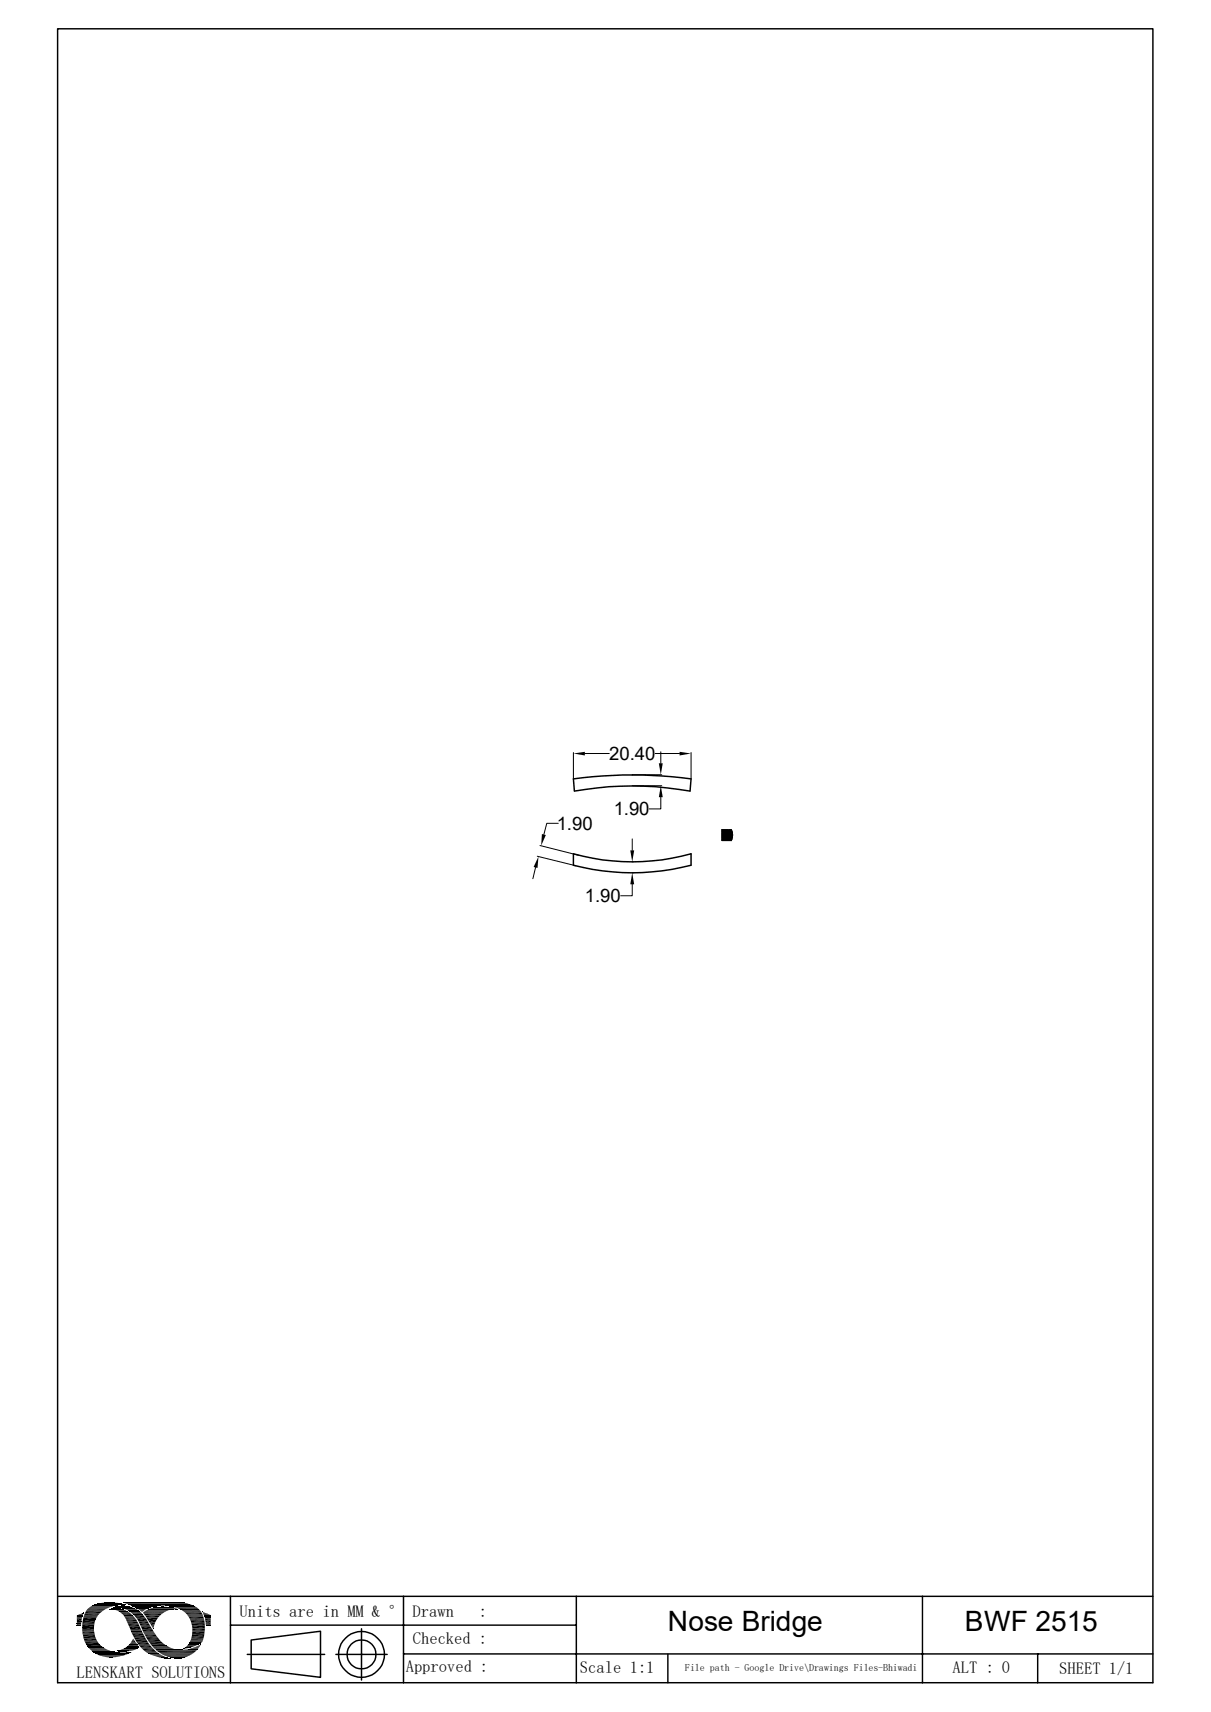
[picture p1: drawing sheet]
<svg xmlns="http://www.w3.org/2000/svg" width="210mm" height="297mm" viewBox="0 0 210 297" stroke-linecap="round" stroke-linejoin="round" font-family="sans-serif">
<g fill="none" stroke="#000" stroke-width=".25">
<path d="M10 5h189.9v286.9h-189.9zM99.6 137.2a57.1 57.1 0 0 1 20.1 0M99.6 137.2l-.2-2.1a77.2 77.2 0 0 1 20.4 0l-.1 2.1M99.4 150.1v-2a38 38 0 0 0 20.4 0v2M99.4 150.1a40.3 40.3 0 0 0 20.4 0M10 276.9h189.9M40 276.9v15M70 276.9v15M99.9 276.9v15M160 276.9v15M14.3 281.7h2.1M14.3 283.3h2.1"/>
<path d="M14.6 280h2.7M14.7 284.9h2.4M15 285.5h2.6M23.1 283.9h2M24.6 286.1h2.2M24.9 280.1h3.2M25.1 283.8h2.1M25.3 284h2.1M26.1 285.4h2.7M33.1 281.3h2.4M33.1 284.4h2.2M33.4 282.7h2.1"/>
<path d="M40 281.9h59.9M42.9 287h13.4M43.6 284.5l12-1.5v8l-12-1.5zM58.3 287h8.8M62.7 282.6v8.9M70 286.9h129.9M115.8 287v4.9M180 286.9v5"/>
<circle cx="62.7" cy="287" r="2.51"/>
<circle cx="62.7" cy="287" r="4"/>
</g>
<g fill="none" stroke="#000" stroke-width=".17">
<path d="M99.4 130.6v4.4M101.4 130.7h4.3M109.7 134.4h5.1M109.7 136.3h5.1M113.6 130.7h4.3M114.6 138.3v2h-2M114.6 130.4v2M119.8 130.6v4.4M92.9 150.5l-.5 1.9M93.2 148.5l6.7 1.7M93.6 146.7l6.7 1.7M96.8 142.8h-2l-.5 2"/>
<path d="M109.6 153.4v2h-1.9M109.6 145.5v2M109.7 149.5h.1M109.7 151.4h.1M125.2 143.9v.1M125.4 143.9l-.2 .3M125.6 143.9l-.4 .5M125.8 143.9l-.6 .7M125.9 143.9l-.7 .8M126.1 143.9l-.9 1M126.3 143.9l-1.1 1.2M126.5 143.9l-1.3 1.3"/>
<path d="M126.7 143.9l-1.5 1.5M126.8 144l.2 .9-.2 .9M126.8 143.9l-1.6 1.7M126.9 143.9h-1.7v1.9h1.7M126.9 144.1l-1.7 1.7M127 144.2l-1.7 1.6M127 145.6l-.3 .2M127 144.3l-1.5 1.5M127 144.4l-1.4 1.4M127 144.6l-1.2 1.2M127 145.1l-.6 .7M127 145.3l-.5 .5"/>
<path d="M127.1 144.8l-1.1 1M127.1 144.9l-.9 .9M14.7 279.9h2.6M14.9 279.6h2.7M15 279.4h3M15 279.3h3.2M15.2 279.1h3.2M15.2 279.1h3.4M15.3 279h3.5M15.5 278.9h3.5M15.5 278.8h3.7M15.7 278.7h3.7"/>
<path d="M15.7 278.7h3.9M15.9 278.6h4M16 278.5h4.4M16.2 278.5h4.3M16.3 278.4h5.5M16.4 278.4h5.4M16.5 278.3h5.1M16.7 278.3h4.7M16.9 278.2h4.3M17.1 278.2h3.9M17.5 278.1h3M17.6 278.1h2.9"/>
<path d="M19 279.2h2.2M19.1 279.2h2.2M19.7 278.8l3.3 .1M19.8 278.8h3M19.8 278.8h2.9M19.9 278.7h2.7M20.1 278.6h-4.1M20.2 278.7h2.2M20.6 278.9h2.5M20.9 279h2.4M21.3 279h2M21.3 279.1h2.2"/>
<path d="M21.3 278h10.3M21.4 278.1h10.6M21.5 278.1h11M21.6 279.1h2.1M21.8 278h7.4M21.8 278.2h10.9M21.8 278.4h-5.6M21.9 279.3h2.1M22 278.3h10.9M22.2 278.3h10.8M22.3 278.4h10.9M22.5 278.4h10.8"/>
<path d="M22.6 278.5h10.8M22.7 278.5h10.9M22.8 278.6h10.8M22.8 278.6h5.1M22.9 278.6h4.4M23 278.7h4.2M23.2 278.8h3.3M23.4 278.8h2.8M23.5 278.9h2.5M23.7 279h2.1M24.8 279.8h3.7M24.8 279.8h3.5"/>
<path d="M24.8 279.9h3.4M24.9 279.7h3.8M25 279.6h3.7M25.1 279.5h3.8M25.2 279.4h3.9M25.4 279.4h3.8M25.4 279.3h4M25.6 279.3h4M25.7 279.2h4.2M26 279.1h4.8M26.2 279h4.4M26.2 279h4.2"/>
<path d="M26.6 278.9h3.5M26.8 278.9h3.1M27.1 278.8h2.6M27.3 278.8h2.2M28.7 278.6h5M29.3 278.6h4.4M29.4 278.7h4.5M30.1 278.8h4M30.4 278.9h3.8M30.7 279h3.7M30.8 279.2h-5M31 279.1h3.5"/>
<path d="M31.2 279.2h3.3M31.4 279.3h3.3M31.6 279.4h3.2M31.7 279.5h3.1M31.9 279.7h3M32.1 279.8h2.9M14.3 282.3h2M14.3 282.8h2M14.3 283h2M14.3 283.1h2M14.3 283.5h2.1M14.4 281h2.2"/>
<path d="M14.5 280.5h2.3M14.5 284.2h2.1M14.6 280.2h2.5M14.6 284.7h2.3M15 285.3h2.3M15.2 285.6h2.4M15.3 285.8h2.6M15.4 285.8h2.5M15.4 285.9h2.6M15.4 285.9h2.8M15.5 286h2.8M15.6 286.1h2.9"/>
<path d="M15.7 286.2h2.9M15.7 286.3h3.3M15.9 286.4h3.1M15.9 286.4h3.5M16 286.5h3.5M16 286.6h3.9M16.2 286.6h3.7M16.2 286.6h4.2M16.3 286.7h4.4M16.3 286.7h5.2M16.3 286.8h6.3M16.6 286.9h5.8"/>
<path d="M16.6 286.9h5.7M16.7 287h5.5M16.9 287h5M17 287.1h4.8M17.1 287.1h4.6M17.1 287.2h4.5M17.4 287.3h4M17.7 287.3h3.2M17.9 287.4h2.8M20.2 286.4h2.7M20.2 286.4h2.5M20.5 286.3h2.6"/>
<path d="M20.7 286.3h2.6M20.9 286.2h2.6M21.1 286.2h2.5M21.2 286.1h2.6M21.5 285.9h2.5M21.5 286h2.3M21.8 285.8h2.3M21.9 285.7h2.2M22 285.7h2M22 285.6h2M24.1 285.8h-2.3M25.1 280.2h2.7"/>
<path d="M25.4 280.6h2M25.4 286.8h2.1M25.5 284.4h2.2M25.8 284.8h2.2M26.1 285.2h2.4M26.3 285.5h2.6M26.4 285.6h2.6M26.4 285.6h2.7M26.5 285.7h2.8M26.5 285.8h3.1M26.7 285.9h3.1M26.8 286h3.2"/>
<path d="M26.8 286h3.3M26.8 286.1h3.4M26.9 286.1h3.6M27 286.2h4.1M27.1 286.2h4.6M27.1 286.3h7.1M27.1 286.3h7M27.5 286.6h6.3M27.6 286.7h6.1M27.8 286.9h5.7M27.9 286.9h5.5M28 287h5.3"/>
<path d="M28.2 287.1h5M28.5 287.2h4.4M28.8 287.3h3.9M29 287.5h3.4M29.5 287.5h2.6M29.6 287.6h2.4M31.7 286.2h2.5M32.4 280.1h2.7M32.5 280.2h2.7M32.6 280.3h2.6M32.6 280.4h2.6M32.7 280.5h2.6"/>
<path d="M32.8 285h2.1M32.8 285.1h2M32.9 285h2.1M32.9 280.9h2.5M32.9 284.9h2.2M32.9 284.9h2.1M32.9 284.8h2.2M33 284.7h2.1M33 284.6h2.2M33.1 284.5h2.1M33.1 284.6h2.1M33.1 281.5h2.4"/>
<path d="M33.2 283.9h2.2M33.3 282h2.2M33.3 283.5h2.1M33.4 282.5h2.1M33.4 282.9h2.1M33.4 283h2.1"/>
</g>
<g fill="#000">
<path d="M99.4 130.7l2-.3v.7zM114.3 132.4h.6l-.3 2zM114.6 136.3l.3 2h-.6zM117.9 130.4l1.9 .3-1.9 .4zM93.4 148.6l-.2 2-.7-.2zM94 144.7l.7 .2-.8 1.8zM109.3 147.5h.7l-.4 2zM109.6 151.4l.4 2h-.7zM13.8 280h.6zM14 280h.4zM14.3 279.9h.1zM18.1 278h1.8z"/>
<path d="M18.7 278h1.2zM18.7 278h.6zM19.1 279.1h2zM19.2 279.1h1.9zM19.2 279.1h1.8zM19.2 279.1h1.7zM19.3 279.1h1.6zM19.3 279.1h1.5zM19.4 279.1h1.4zM19.5 279.1h1.1zM19.4 279.1h1.3zM19.5 279.1h1.2z"/>
<path d="M19.6 279.1h1zM19.6 279.2h1.7zM19.6 279.2l1.9 .1zM19.7 278.8h.2zM19.6 279.1h.9zM19.8 279.1h.7zM20 279.3l1.7 .1zM19.8 279.1h.5zM20.1 279l.2 .1zM20.2 279.4h1.6zM20.4 279.4l1.7 .2h-1.5zM20.4 279.4h1.4l.3 .2z"/>
<path d="M20.5 278.7h1.8zM20.5 278.7h1.7zM20.6 278.6l1.6 .1zM20.6 279.6h1.5zM20.7 279.6l1.7 .1h-1.5zM20.7 279.6h1.4l.3 .1zM20.6 278.6h1.4zM20.9 278.6h1.1zM20.9 279.7l1.6 .1zM20.9 278.6h.8zM21 278.6h.7zM21 279.8l1.7 .2h-1.5z"/>
<path d="M21 279.8h1.5l.2 .2zM21.2 278.6h.3zM21 278.6h.6zM21.2 278.6h.4zM21.2 280h1.5zM21.5 278.4h.3zM21.8 279.2h1.9zM22.2 279.4h1.8zM22.4 279.6h1.9zM22.5 279.6h1.8zM22.5 279.6l1.9 .1zM22.6 279.7l1.9 .1h-1.7z"/>
<path d="M22.6 279.7h1.8l.1 .1zM22.8 279.8l1.8 .1zM22.9 279.9l1.9 .2h-1.7zM22.9 279.9h1.7l.2 .2zM23.7 279l1.9 .1zM23.8 279.1h1.8zM23.8 279.1h1.6zM24 279.1h1.4zM24 279.1l1.3 .1zM24 279.2l1 .2h-.7zM24 279.2h1.3l-.3 .2zM24.3 279.4l.6 .1z"/>
<path d="M24.3 279.4h.7zM24.4 279.5h.4zM24.4 279.5h.5zM24.5 279.5l.2 .1zM24.5 279.5h.3zM24.6 279.6h.1zM27.4 278.8h2zM27.9 278.8h1.5zM27.9 278.8h1.1zM28 278.8h1zM28 278.8h.9zM30.4 279.2h.4z"/>
<path d="M30.5 279.2h.4zM30.6 279.2h.3zM30.9 278h.2zM35.1 279.7h.2zM35.1 279.7h.3zM35.2 279.7l.4 .1zM35.2 279.8l.8 .2h-.7zM35.2 279.8l.8 .2zM35.3 280l1 .1h-1zM35.3 280h.7l.3 .1zM13.3 280.2h1zM13.3 280.2l1 .1z"/>
<path d="M13.3 280.3l1 .1h-1zM13.3 280.3h1v.1zM13.3 280.4h1zM13.3 280.4l.9 .2h-.9zM13.3 280.4h1l-.1 .2zM13.3 280.6l.9 .2h-.9zM13.3 280.6h.9v.2zM13.3 280.8h.9zM13.3 280.8l.8 .5h-.8zM13.3 280.8h.9l-.1 .5zM13.3 281.3h.8zM13.3 281.3l.8 .2h-.8z"/>
<path d="M13.3 281.3h.8v.2zM13.3 281.5l.8 .2h-.8zM13.3 281.5h.8v.2zM13.3 281.7h.8zM13.3 281.7l.8 .2h-.8zM13.3 281.7h.8v.2zM13.3 281.9h.8zM13.3 281.9l.8 .1zM13.4 280.2h1zM13.5 280.2h.9zM13.7 280.1l.7 .1zM13.7 280.1h.7z"/>
<path d="M14.3 282.3l2 .4h-2zM14.3 282.3h2v.4zM18.3 287.4l1.9 .1zM18.3 287.4h1.9zM18.4 287.5h1.1zM18.4 287.5h1.8zM18.9 287.5h.6zM19 287.5h.5zM20.4 286.4l1.9 .1zM20.4 286.4h2zM20.6 286.5h1.5zM20.6 286.5h1.7z"/>
<path d="M20.7 286.5h1.1zM20.7 286.5h1.4zM21 286.5h.6zM21 286.5h.8zM21.3 280l1.7 .2h-1.5zM21.3 280h1.4l.3 .2zM21.3 286.5h.3zM21.4 286.5h.2zM21.5 280.2h1.5zM21.5 280.2l1.6 .2h-1.6zM21.5 280.2h1.5l.1 .2zM21.5 280.4l1.7 .1z"/>
<path d="M21.6 280.5h1.6zM21.6 280.5l1.8 .2h-1.7zM21.6 280.5h1.6l.2 .2zM21.7 280.7l1.8 .1h-1.7zM21.7 280.7h1.7l.1 .1zM21.8 280.8l1.8 .2h-1.7zM21.8 280.8h1.7l.1 .2zM21.9 281l1.8 .1zM21.9 281.1l1.9 .2h-1.8zM21.9 281.1h1.8l.1 .2zM21.5 286.7h1.1zM21.9 286.7h.7z"/>
<path d="M22 281.3l1.8 .1zM22 286.7h.6zM22.1 281.4l1.9 .3h-1.8zM22.1 281.4h1.7l.2 .3zM22.1 285.6l1.9 .1zM22.1 285.6h1.9zM22.2 281.7l1.9 .2h-1.8zM22.2 281.7h1.8l.1 .2zM22.2 285.5l1.8 .1zM22.2 285.5h1.7zM22.2 286.7h.5zM22.3 281.9l1.9 .3h-1.8z"/>
<path d="M22.3 281.9h1.8l.1 .3zM22.3 286.7h.4zM22.4 286.7h.3zM22.4 282.2l2.1 .5h-1.9zM22.4 282.2h1.8l.3 .5zM22.4 285.3h1.4zM22.4 285.3l1.5 .2h-1.7zM22.4 285.3h1.4l.1 .2zM22.6 285.2l1.2 .1h-1.4zM22.6 285.2h1.1l.1 .1zM22.6 286.6h.2zM22.6 282.7l1.9 .1z"/>
<path d="M22.7 282.8l1.9 .1zM22.7 282.9l1.9 .1zM22.7 285l1 .2h-1.1zM22.7 285h.9l.1 .2zM22.7 283h1.9zM22.7 283l2 .2h-1.9zM22.7 283h1.9l.1 .2zM22.7 284.9l.9 .1zM22.8 283.2l2 .2h-1.9zM22.8 283.2h1.9l.1 .2zM22.9 284.7l.6 .2h-.8zM22.9 284.7h.5l.1 .2z"/>
<path d="M22.6 286.6h.3zM22.9 284.6l.5 .1h-.5zM22.9 284.6h.4l.1 .1zM23 284.4h.2zM23 284.4l.3 .2h-.4zM23 284.4l.3 .2zM23.1 284.4h.1zM23.1 280.1h1.7zM23.2 280.1l1.7 .2h-1.5zM23.2 280.1h1.6l.1 .2zM23.4 280.3l1.8 .4h-1.6zM23.4 280.3h1.5l.3 .4z"/>
<path d="M23.6 280.7l1.7 .1zM23.7 280.8l1.9 .4h-1.6zM23.7 280.8h1.6l.3 .4zM24 281.2l1.6 .1zM24 281.3l1.8 .4h-1.6zM24 281.3h1.6l.2 .4zM24.2 281.7l1.8 .3h-1.7zM24.2 281.7h1.6l.2 .3zM24.3 282l1.8 .2h-1.7zM24.3 282h1.7l.1 .2zM24.4 282.2l2 .4h-1.8zM24.4 282.2h1.7l.3 .4z"/>
<path d="M24.6 282.6l1.8 .1zM24.6 282.7l2 .3h-1.8zM24.6 282.7h1.8l.2 .3zM24.8 283l1.9 .2h-1.8zM24.8 283h1.8l.1 .2zM24.9 283.2h1.8zM24.9 283.2l1.9 .1zM24.9 283.3h1.9zM25 283.3l1.9 .1zM25 283.4l2 .1h-1.9zM25 283.4h1.9l.1 .1zM25.1 283.5l1.9 .1z"/>
<path d="M25.4 280.6l2 .1zM25.4 280.7l1.7 .4h-1.4zM25.4 280.7h2l-.3 .4zM25.7 281.1l1.2 .4h-.9zM25.7 281.1h1.4l-.2 .4zM25.7 286.9h1.8zM25.8 286.9l2 .1h-1.7zM25.8 286.9h1.7l.3 .1zM26 281.5l.9 .1zM26 281.6l.8 .3h-.6zM26 281.6h.9l-.1 .3zM26.1 287l1.9 .1h-1.6z"/>
<path d="M26.1 287h1.7l.2 .1zM26.2 281.9l.5 .2h-.4zM26.2 281.9h.6l-.1 .2zM26.3 282.1l.4 .1h-.3zM26.3 282.1h.4v.1zM26.4 282.2l.2 .1zM26.4 282.2h.3zM26.4 287.1l1.7 .1zM26.5 282.3l.1 .1zM26.5 282.4l.1 .1zM26.5 282.5l.1 .1zM26.5 287.2l1.8 .1z"/>
<path d="M26.8 287.3l1.9 .2h-1.2zM26.8 287.3h1.5l.4 .2zM27.5 287.5h1.3zM27.6 287.5l1.4 .1zM28 287.6h1zM28.1 287.6h.9zM28.1 287.6h1zM28.1 287.6l1.1 .1zM28.2 287.7h1.1zM28.5 287.7h.9zM28.5 287.7h1zM28.8 287.7h.7z"/>
<path d="M28.9 287.7h.6zM29.1 287.7h.4zM29.2 287.7h.3zM29.3 287.7h.2zM30 287.6l1.6 .1zM30 287.6h1.8zM30.2 287.7h1.3zM30.2 287.7h1.4zM30.4 287.7h1zM30.4 287.7h1.1zM30.5 287.7h.7zM30.5 287.7h.9z"/>
<path d="M30.7 287.7h.5zM30.8 287.7h.4zM31.8 286h.2zM31.8 286h.1zM31.8 286h.4zM31.9 286h.5zM31.9 285.9l.5 .1zM31.9 285.9h.7zM32.1 285.8h.8zM32.1 285.8h.9zM32.1 285.8h1zM32.2 285.8h.9z"/>
<path d="M32.3 286.2h1.9zM32.2 285.8l.2-.2 .7 .2zM32.4 285.6h1.3l-.6 .2zM32.5 285.5l1.2 .1zM32.5 285.5h1.3zM32.6 285.4l1.2 .1h-1.3zM32.6 285.4h1.5l-.3 .1zM32.6 286.1h1.6zM32.7 285.2l1.4 .2h-1.5zM32.7 285.2h1.8l-.4 .2zM32.7 286.1h1.5zM32.7 285.2h1.8z"/>
<path d="M32.8 285l2 .1zM32.8 285.1h2zM32.8 285.1l1.7 .1h-1.8zM32.8 285.1h2l-.3 .1zM32.8 286.1h1.5zM33.1 286h1.3zM33.2 286h1.2zM33.4 285.9h1zM33.6 285.8h.9zM33.7 285.8h.8zM33.9 285.7h.6zM34 285.7h.6z"/>
<path d="M34.1 285.7h.5zM34.1 285.6l.5 .1zM34.1 285.6l.3-.1 .2 .1zM34.4 285.5h.3l-.1 .1zM34.4 285.5l.3-.1v.1zM34.7 285.4v.1zM34.7 285.4l.1-.1zM35.3 280.1l1.1 .1zM35.3 280.2h1.2zM35.3 280.2l1.2 .1zM35.4 280.3l1.1 .1h-1.1zM35.4 280.3h1.1v.1z"/>
<path d="M35.4 280.4h1.1zM35.5 280.4l1 .2h-1zM35.5 280.4h1v.2zM35.5 280.6h1zM35.5 280.6l1 .1zM35.6 280.7l.9 .1zM35.6 280.8l.9 .3h-.9zM35.6 280.8h.9v.3zM35.6 281.1h.9zM35.6 281.1l.9 .4h-.8zM35.6 281.1h.9v.4zM35.7 281.5l.8 .1z"/>
<path d="M35.7 281.6l.8 .2h-.8zM35.7 281.6h.8v.2zM35.7 281.8l.8 .2h-.8zM35.7 281.8h.8v.2zM35.7 282h.8zM35.7 282l.8 .1zM35.8 282.1h.7zM35.9 282.1h.6zM36 282.1h.5zM36.4 282.1h.1z"/>
</g>
<g fill="none" stroke="#000" stroke-width=".21">
<path d="M14.7 279.8h2.9M14.9 279.5h3M22.2 279.5h2M32.2 279.9h2.9M14.3 281.5h2.1M14.5 280.4h2.5M15.2 285.7h2.7M24 285.4h2.1M24.4 285.9h2.1M24.9 286.4h2.1M25.1 286.6h2.2M25.4 284.2h2.2"/>
<path d="M27.2 286.5h6.8M33 281.1h2.4M33.2 284.1h2.1"/>
</g>
<path d="M14.4 283.7h2.1M14.8 285.2h2.5M23.4 284.5h2.1M23.6 284.8h2.1M23.8 285.1h2.1M24.2 285.6h2.1M25.2 280.4h2.6M25.7 284.7h2.3M32.7 280.6h2.6" fill="none" stroke="#000" stroke-width=".3"/>
<path d="M14.3 282.1h2M14.4 280.8h2.4M33.3 282.3h2.2M33.3 283.3h2.2" fill="none" stroke="#000" stroke-width=".42"/>
<path d="M14.3 281.2h2.3M14.5 284.5h2.3M22.9 283.6h2.1" fill="none" stroke="#000" stroke-width=".38"/>
<path d="M14.4 284h2.2M23.2 284.2h2.1M25.9 285h2.5M33.2 281.8h2.3M33.3 283.7h2.1" fill="none" stroke="#000" stroke-width=".34"/>
<g font-size="4.9">
<text x="115.8" y="283">Nose Bridge</text>
<text x="167.3" y="282.9">BWF 2515</text>
</g>
<g font-size="3.2">
<text x="105.7" y="131.9">20.40</text>
<text x="96.6" y="144">1.90</text>
<text x="106.4" y="141.4">1.90</text>
<text x="101.4" y="156.5">1.90</text>
</g>
<g font-size="2.9">
<text x="41.5" y="280.6">Units are in MM &amp; °</text>
<text x="71.5" y="280.6">Drawn</text>
<text x="83" y="280.6">:</text>
<text x="71.6" y="285.2">Checked :</text>
<text x="13.3" y="291.1">LENSKART SOLUTIONS</text>
<text x="70.4" y="290.1">Approved :</text>
<text x="100.6" y="290.3">Scale 1:1</text>
<text x="165.2" y="290.3">ALT : 0</text>
<text x="183.7" y="290.4">SHEET 1/1</text>
</g>
<text font-size="1.7" x="118.8" y="289.9">File path - Google Drive\Drawings Files-Bhiwadi</text>
</svg>
